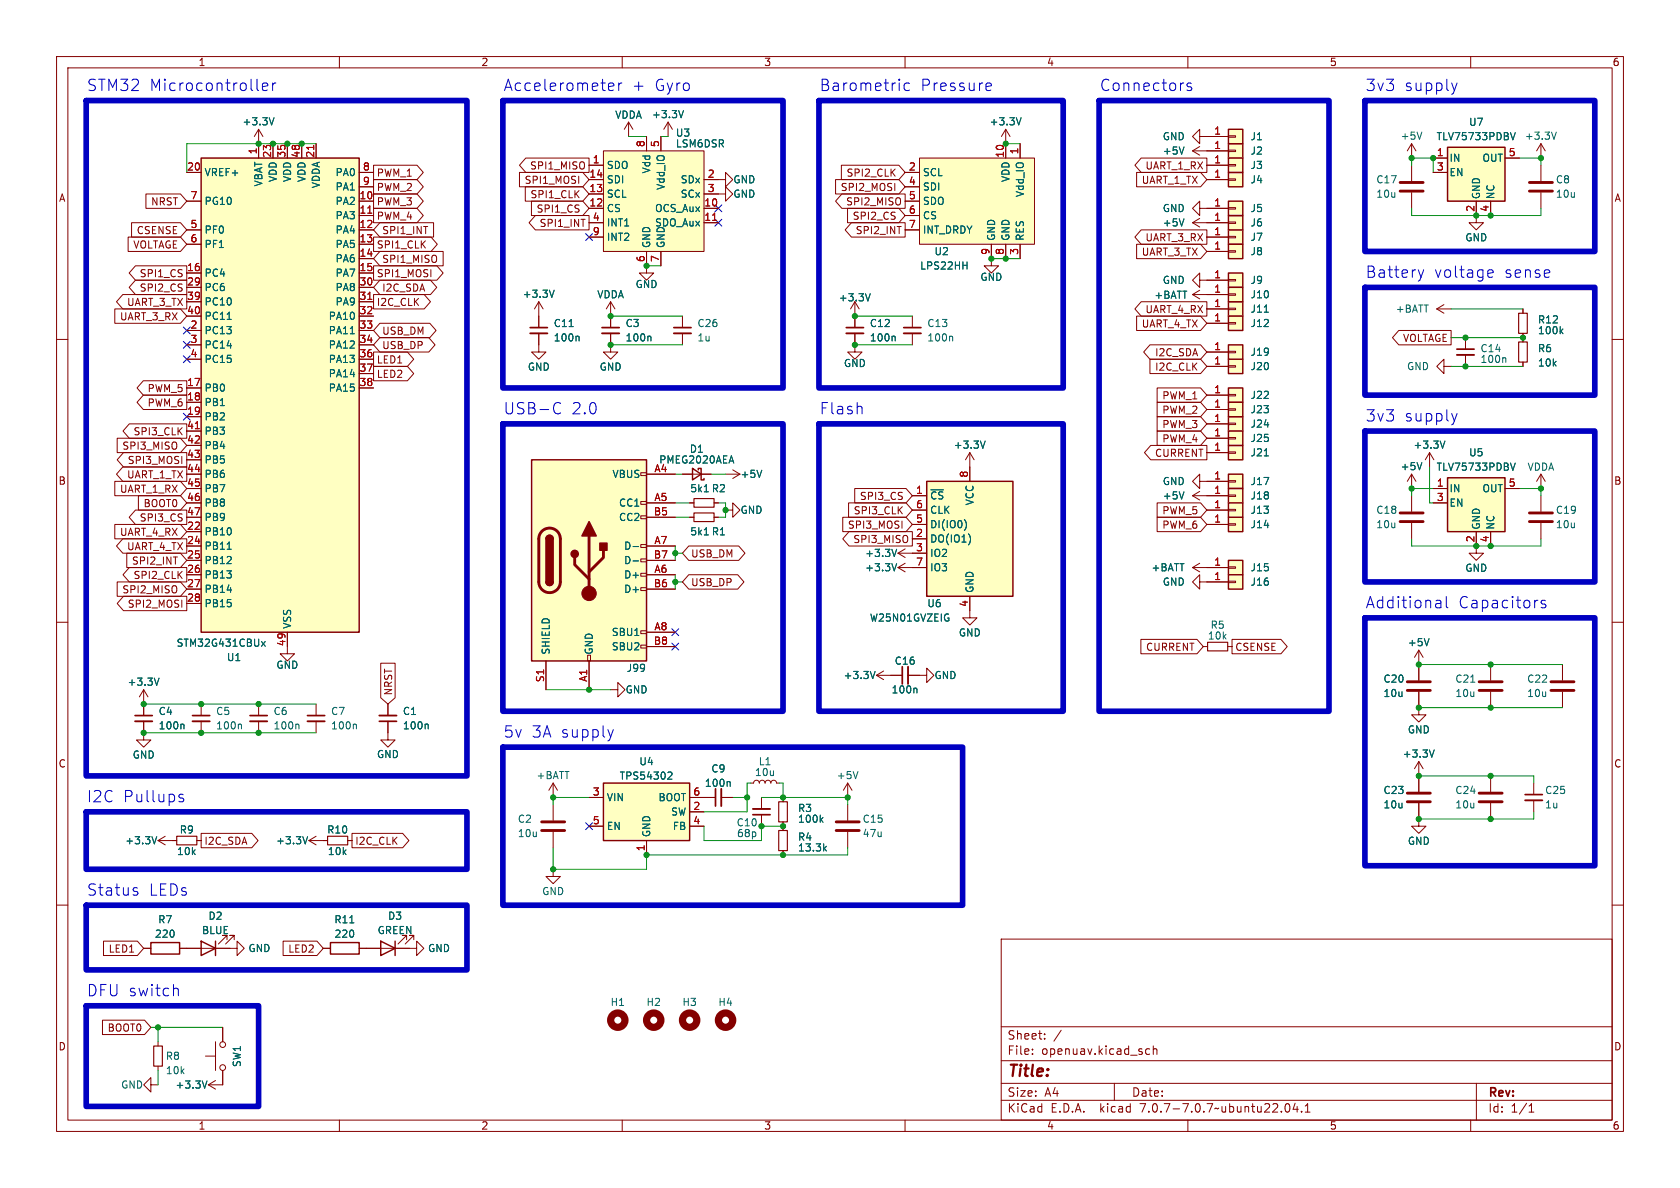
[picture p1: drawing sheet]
<svg xmlns="http://www.w3.org/2000/svg" width="297mm" height="210mm" viewBox="0 0 297 210" stroke-linecap="round" stroke-linejoin="round" font-family="sans-serif">
<g fill="none" stroke="#840000" stroke-width=".18">
<path d="M10 10h277v190h-277zM12 12h273v186h-273zM60 10v2M110 10v2M160 10v2M210 10v2M260 10v2M23.3 39.4h8.6l1.1 1.2-1.1 1.3h-8.6zM25.8 34.3h6.1l1.1 1.3-1.1 1.2h-6.1zM33 30.5h2.6M33 35.6h2.6M45.7 22.9l-.7 1.2"/>
<path d="M45.7 22.9v5M45.7 22.9l.8 1.2M48.3 25.4v2.5M50.8 25.4v2.5M53.3 25.4v2.5M55.9 25.4v2.5M63.5 30.5h2.5M63.5 35.6h2.5M63.5 38.1h2.5M63.5 33h2.5M66 34.3h7.7l1.1 1.3-1.1 1.2h-7.7zM66 31.7h7.7l1.1 1.3-1.1 1.3h-7.7z"/>
<path d="M66 36.8h7.7l1.1 1.3-1.1 1.3h-7.7zM66 29.2h7.7l1.1 1.3-1.1 1.3h-7.7zM67.2 39.4h9.4v2.5h-9.4l-1.2-1.3zM91.8 30.5h11.2l1.1 1.3-1.1 1.2h-11.2zM92.9 33h10.1l1.1 1.3-1.1 1.3h-10.1zM92.9 27.9h11.2v2.6h-11.2l-1.1-1.3zM94 35.6h9l1.1 1.2-1.1 1.3h-9zM94.6 38.1h9.5v2.5h-9.5l-1.1-1.2zM104.1 31.8h2.6M104.1 39.4h2.6M104.1 29.2h2.6M104.1 36.8h2.6"/>
<path d="M104.1 34.3h2.6M106.7 26.7h17.8v17.8h-17.8zM111.1 21.6l-.7 1.3M111.1 21.6v2.5M111.1 21.6l.8 1.3M114.3 24.1v2.6M116.8 24.1v2.6M118.1 21.6l-.8 1.3M118.1 21.6v2.5M118.1 21.6l.8 1.3M124.5 31.8h3.8v-1.3l1.2 1.3-1.2 1.2v-1.2M124.5 34.3h3.8v-1.3l1.2 1.3-1.2 1.3v-1.3"/>
<path d="M124.5 39.4h2.5M124.5 36.8h2.5M147.7 31.7h11.2l1.1 1.3-1.1 1.3h-11.2zM148.7 29.2h10.2l1.1 1.3-1.1 1.3h-10.2zM148.8 34.3h11.2v2.5h-11.2l-1.1-1.2zM149.8 36.8h9.1l1.1 1.3-1.1 1.3h-9.1zM150.5 39.4h9.5v2.5h-9.5l-1.1-1.3zM160 30.5h2.6M160 35.6h2.6M160 38.1h2.6M160 33h2.6M162.6 27.9h20.3v15.3h-20.3z"/>
<path d="M177.8 22.9l-.8 1.2M177.8 22.9v5M177.8 22.9l.8 1.2M180.3 25.4v2.5M200.9 30.5h11.3l1.2 1.3-1.2 1.2h-11.3zM201.7 27.9h11.7v2.6h-11.7l-1.1-1.3zM210.8 39.4l1.3 .7M210.8 39.4h6.4M210.8 26.7h6.4M210.8 26.7l1.3 .7M212.1 24.1v-1.2l-1.3 1.2 1.3 1.3v-1.3h5.1M212.1 36.8v-1.2l-1.3 1.2 1.3 1.3v-1.3h5.1"/>
<path d="M212.1 38.6l-1.3 .8M212.1 25.9l-1.3 .8M213.4 31.8h3.8M213.4 29.2h3.8M217.2 31.6h1.2v.3h-1.2zM217.2 26.5h1.2v.3h-1.2zM217.2 24h1.2v.3h-1.2zM217.2 39.2h1.2v.3h-1.2zM217.2 29.1h1.2v.2h-1.2zM217.2 36.7h1.2v.3h-1.2zM249.6 25.4v2.5M249.6 29.2v2.8"/>
<path d="M249.6 34v2.8M249.6 25.4l-.8 1.3M249.6 25.4l.7 1.3M253.4 27.9h2.5M253.4 30.5h2.5M261 35.6v3.8h1.3l-1.3 1.2-1.3-1.2h1.3M263.5 35.6v2.5M266.1 27.9h2.5M272.4 25.4v2.5M272.4 29.2v2.8M272.4 34v2.8M272.4 25.4l-.7 1.3"/>
<path d="M272.4 25.4l.8 1.3M10 60h2M20.3 54.6h11.6l1.1 1.3-1.1 1.3h-11.6zM21.7 52.1h11.3v2.5h-11.3l-1.1-1.3zM22.7 41.9h9.2l1.1 1.3-1.1 1.3h-9.2zM23.9 47h9.1v2.5h-9.1l-1.1-1.2zM23.9 49.5h9.1v2.6h-9.1l-1.1-1.3zM33 40.6h2.6M33 43.2h2.6M33 48.3h2.6M33 58.4h2.6M33 50.8h2.6"/>
<path d="M33 53.3h2.6M33 55.9h2.6M63.5 40.6h2.5M63.5 43.2h2.5M63.5 45.7h2.5M63.5 48.3h2.5M63.5 58.4h2.5M63.5 50.8h2.5M63.5 53.3h2.5M63.5 55.9h2.5M66 47h11.2l1.1 1.3-1.1 1.2h-11.2zM66 41.9h10.2l1.1 1.3-1.1 1.3h-10.2z"/>
<path d="M66 52.1h9l1.1 1.2-1.1 1.3h-9zM67.2 44.4h11.1v2.6h-11.1l-1.2-1.3zM67.2 49.5h8.9l1.1 1.3-1.1 1.3h-8.9l-1.2-1.3zM67.2 57.1h8.8l1.1 1.3-1.1 1.3h-8.8l-1.2-1.3zM67.2 59.7h8.6l1.1 1.3-1.1 1.2h-8.6l-1.2-1.2zM95.2 58.9v3.3h1.3l-1.3 1.3-1.2-1.3h1.2M95.2 53.3l-.7 1.3M95.2 53.3v4.6M95.2 53.3l.8 1.3M104.1 41.9h2.6M107.9 58.9v3.3h1.3l-1.3 1.3-1.2-1.3h1.2M107.9 53.3l-.7 1.3"/>
<path d="M107.9 53.3v4.6M107.9 53.3l.8 1.3M114.3 44.5v3.8h1.3l-1.3 1.2-1.3-1.2h1.3M116.8 44.5v2.5M120.6 55.9v2M120.6 58.9v2.1M151.1 58.9v3.3h1.3l-1.3 1.3-1.2-1.3h1.2M151.1 53.3v4.6M151.1 53.3l-.7 1.3M151.1 53.3l.8 1.3M160 40.6h2.6M161.3 55.9v2"/>
<path d="M161.3 58.9v2.1M175.3 43.2v3.8h1.2l-1.2 1.3-1.3-1.3h1.3M177.8 43.2v2.5M180.3 43.2v2.5M200.9 43.2h11.3l1.2 1.3-1.2 1.2h-11.3zM200.9 55.9h11.3l1.2 1.3-1.2 1.2h-11.3zM201.7 40.6h11.7v2.6h-11.7l-1.1-1.3zM201.7 53.3h11.7v2.6h-11.7l-1.1-1.3zM210.8 52.1l1.3 .7M210.8 52.1h6.4M212.1 49.5v-1.2l-1.3 1.2 1.3 1.3v-1.3h5.1M212.1 51.3l-1.3 .8"/>
<path d="M213.4 41.9h3.8M213.4 44.5h3.8M213.4 54.6h3.8M213.4 57.2h3.8M217.2 41.8h1.2v.2h-1.2zM217.2 49.4h1.2v.3h-1.2zM217.2 44.3h1.2v.3h-1.2zM217.2 54.5h1.2v.2h-1.2zM217.2 51.9h1.2v.3h-1.2zM217.2 57h1.2v.3h-1.2zM247.3 58.4h9.2v2.6h-9.2l-1.1-1.3zM254 54.6l1.3 .8"/>
<path d="M254 54.6h2.5M255.3 53.8l-1.3 .8M259.1 59.7v2M269.2 54.6v.8M269.2 58.9v1.6M285 60h2M20.7 77.5h11.2l1.1 1.2-1.1 1.3h-11.2zM22.9 74.9h10.1v2.6h-10.1l-1.2-1.3zM25.3 69.8h7.7v2.6h-7.7l-1.1-1.3zM25.3 67.3h7.7v2.6h-7.7l-1.1-1.3zM33 68.6h2.6M33 71.1h2.6"/>
<path d="M33 73.7h2.6M33 61h2.6M33 63.5h2.6M33 76.2h2.6M33 78.7h2.6M63.5 68.6h2.5M63.5 61h2.5M63.5 63.5h2.5M63.5 66h2.5M66 62.2h6l1.1 1.3-1.1 1.3h-6zM66 64.8h6l1.1 1.2-1.1 1.3h-6zM203.3 61h8.9l1.2 1.2-1.2 1.3h-8.9l-1.1-1.3z"/>
<path d="M203.3 63.5h8.9l1.2 1.3-1.2 1.2h-8.9zM203.4 78.7h10v2.6h-10l-1.1-1.3zM204.6 71.1h7.6l1.2 1.3-1.2 1.3h-7.6zM204.6 73.7h7.6l1.2 1.2-1.2 1.3h-7.6zM204.6 76.2h7.6l1.2 1.3-1.2 1.2h-7.6zM204.6 68.6h7.6l1.2 1.3-1.2 1.2h-7.6zM213.4 64.8h3.8M213.4 74.9h3.8M213.4 69.9h3.8M213.4 72.4h3.8M213.4 77.5h3.8M213.4 62.2h3.8"/>
<path d="M217.2 64.6h1.2v.3h-1.2zM217.2 74.8h1.2v.3h-1.2zM217.2 79.9h1.2v.2h-1.2zM217.2 69.7h1.2v.3h-1.2zM217.2 72.3h1.2v.2h-1.2zM217.2 77.3h1.2v.3h-1.2zM217.2 62.1h1.2v.3h-1.2zM255.3 64.8v-1.3l-1.3 1.3 1.3 1.2v-1.2h1.2M259.1 62.7v2.1M269.2 64v.8M20.3 92.7h11.6l1.1 1.3-1.1 1.3h-11.6zM20.3 85.1h11.6l1.1 1.3-1.1 1.2h-11.6z"/>
<path d="M21.7 95.2h11.3v2.6h-11.3l-1.1-1.3zM21.7 82.5h11.3v2.6h-11.3l-1.1-1.3zM21.8 80h11.2v2.6h-11.2l-1.1-1.3zM22.4 97.8h9.5l1.1 1.3-1.1 1.2h-9.5zM23.9 90.2h9.1v2.5h-9.1l-1.1-1.3zM24.5 87.6h7.4l1.1 1.3-1.1 1.3h-7.4zM33 83.8h2.6M33 88.9h2.6M33 96.5h2.6M33 91.4h2.6M33 99.1h2.6M33 94h2.6"/>
<path d="M33 81.3h2.6M33 86.4h2.6M113.3 98.8h1v.5h-1zM113.3 96.3h1v.5h-1zM113.3 91.2h1v.5h-1zM113.3 88.6h1v.6h-1zM113.3 83.6h1v.5h-1zM114.3 83.8h5.1M114.3 88.9h5.1M114.3 96.5h5.1M114.3 91.4h5.1M114.3 99.1h5.1"/>
<path d="M120.6 83.8h5.1M121.8 96.5h8.8l1.1 1.3-1.1 1.3h-8.8l-1.2-1.3zM121.9 88.9h.8M121.9 91.4h.8M126.2 88.9h.8M126.2 91.4h.8M128.3 90.2h1.2v-1.3l1.3 1.3-1.3 1.2v-1.2M128.3 83.8h2.5M129.5 83.1l1.3 .7M130.8 83.8l-1.3 .8M149 91.4h11.2l1.1 1.3-1.1 1.3h-11.2zM150 88.9h10.2l1.1 1.3-1.1 1.2h-10.2z"/>
<path d="M150.1 94h11.2v2.5h-11.2l-1.1-1.2zM151.1 86.4h9.1l1.1 1.2-1.1 1.3h-9.1zM158.7 97.8h5.1M158.7 97.8l1.3 .8M160 97l-1.3 .8M160 99.6l-1.3 .7M161.3 87.6h2.5M161.3 95.3h2.5M161.3 92.7h2.5M161.3 90.2h2.5M171.4 80v5.1M171.4 80l-.7 1.3"/>
<path d="M171.4 80l.8 1.3M204.6 88.9h7.6l1.2 1.3-1.2 1.2h-7.6zM204.6 91.4h7.6l1.2 1.3-1.2 1.3h-7.6zM210.8 87.6l1.3 .8M210.8 87.6h6.4M212.1 85.1v-1.3l-1.3 1.3 1.3 1.3v-1.3h5.1M212.1 99.6l-1.3 .7M212.1 86.9l-1.3 .7M213.4 80h3.8M213.4 92.7h3.8M213.4 90.2h3.8M217.2 85h1.2v.2h-1.2z"/>
<path d="M217.2 87.5h1.2v.3h-1.2zM217.2 92.6h1.2v.2h-1.2zM217.2 90h1.2v.3h-1.2zM249.6 83.8v2.6M249.6 87.6v2.8M249.6 92.5v2.8M249.6 83.8l-.8 1.3M249.6 83.8l.7 1.3M252.7 80l-.7 1.3M252.7 80v2.6M252.7 80l.8 1.3M253.4 88.9h2.5"/>
<path d="M253.4 86.4h2.5M261 94v3.8h1.3l-1.3 1.3-1.3-1.3h1.3M263.5 94v2.5M266.1 86.4h2.5M272.4 83.8v2.6M272.4 87.6v2.8M272.4 92.5v2.8M272.4 83.8l-.7 1.3M272.4 83.8l.8 1.3M10 110h2M20.7 102.9h11.2l1.1 1.2-1.1 1.3h-11.2zM21.8 105.4h11.2v2.6h-11.2l-1.1-1.3z"/>
<path d="M22.9 100.3h10.1v2.6h-10.1l-1.2-1.3zM33 101.6h2.6M33 104.1h2.6M33 106.7h2.6M50.8 111.8v3.8h1.3l-1.3 1.2-1.3-1.2h1.3M67.3 117.2h2.6v6.1l-1.3 1.2-1.3-1.2zM96.5 116.8v5.1M103.9 115.8h.5v1h-.5zM104.1 116.8v5.1M113.3 114h1v.6h-1zM113.3 111.5h1v.5h-1zM113.3 103.9h1v.5h-1z"/>
<path d="M113.3 101.3h1v.6h-1zM114.3 101.6h5.1M114.3 111.8h5.1M114.3 104.1h5.1M114.3 114.3h5.1M121.8 101.6h8.6l1.1 1.3-1.1 1.2h-8.6l-1.2-1.2zM154.9 119.4l1.3 .7M154.9 119.4h4.6M156.2 118.6l-1.3 .8M158.7 100.3h5.1M158.7 100.3l1.3 .8M160.5 119.4h3.3v-1.3l1.3 1.3-1.3 1.3v-1.3"/>
<path d="M171.4 105.4v3.8h1.3l-1.3 1.3-1.2-1.3h1.2M201.7 113h9.9l1.1 1.3-1.1 1.3h-9.9zM210.8 100.3l1.3 .8M210.8 100.3h6.4M212.1 102.9v-1.3l-1.3 1.3 1.3 1.2v-1.2h5.1M212.7 114.3h.8M217 114.3h.8M217.2 100.2h1.2v.3h-1.2zM217.2 102.7h1.2v.3h-1.2zM217.8 113h8.7l1.1 1.3-1.1 1.3h-8.7zM250.8 114.9v5.4M250.8 114.9l-.7 1.3"/>
<path d="M250.8 114.9l.8 1.3M263.5 117.5v2.8M276.2 117.5v2.8M285 110h2M25.4 127.5v3.3h1.3l-1.3 1.3-1.3-1.3h1.3M25.4 121.9l-.8 1.3M25.4 121.9v4.6M25.4 121.9l.8 1.3M35.6 124.5v2M35.6 127.5v2M45.7 124.5v2M45.7 127.5v2"/>
<path d="M55.9 124.5v2M55.9 127.5v2M68.6 127.5v3.3h1.2l-1.2 1.3-1.3-1.3h1.3M68.6 124.5v2M97.8 138.4v2.6M97.8 138.4l-.8 1.3M97.8 138.4l.8 1.3M107.9 121.9h1.3v-1.2l1.3 1.2-1.3 1.3v-1.3M132.7 138.4h.5l.2-.3 .3-.2 .4 .2 .1 .3 .2-.3 .4-.2 .3 .2 .2 .3 .1-.3 .4-.2 .3 .2 .2 .3 .1-.3 .4-.2 .4 .2 .1 .3h.5M149.9 138.4l-.8 1.3M149.9 138.4v2.6M149.9 138.4l.7 1.3"/>
<path d="M250.8 122.3v4.1h1.3l-1.3 1.2-1.2-1.2h1.2M250.8 134.6l-.7 1.3M250.8 134.6v5.4M250.8 134.6l.8 1.3M263.5 122.3v2.8M263.5 137.2v2.8M271.1 138.4v2.1M276.2 122.3v2.8M10 160h2M27.9 148.6h3.3M27.9 148.6l1.3 .8M29.2 147.8l-1.3 .8"/>
<path d="M34.8 148.6h.8M35.6 147.3h8.9l1.1 1.3-1.1 1.3h-8.9zM54.6 148.6h3.3M54.6 148.6l1.3 .8M55.9 147.8l-1.3 .8M61.5 148.6h.7M62.2 147.3h9l1.1 1.3-1.1 1.3h-9zM97.8 153.7v1.2h1.3l-1.3 1.3-1.3-1.3h1.3M97.8 142.2v2.8M97.8 147.1v2.8M104.1 141h2.6M104.1 146.1h2.6"/>
<path d="M114.3 148.6v2.5M121.9 141h4.6M121.9 143.5h2.6M121.9 146.1h2.6M127.5 141h2M134.6 141v2M134.6 144v2.1M138.4 141v.7M138.4 145.3v1.5M138.4 150.4v.7M149.9 142.2v2.8M149.9 147.1v2.8"/>
<path d="M250.8 142v4.1h1.3l-1.3 1.2-1.2-1.2h1.2M263.5 142v2.8M271.1 141.5v2M285 160h2M18.3 166.4h6l1.1 1.2-1.1 1.3h-6zM25.4 167.6h1.3M31.7 167.6h10.2v-1.2l1.3 1.2-1.3 1.3v-1.3M40.1 166.1v-.7h-.7h.7l-1.5 1.5M41.4 166.1v-.7h-.8h.8l-1.5 1.5M50 166.4h6l1.1 1.2-1.1 1.3h-6zM57.1 167.6h1.3M63.5 167.6h10.2v-1.2l1.2 1.2-1.2 1.3v-1.3"/>
<path d="M71.9 166.1v-.7h-.8h.8l-1.5 1.5M73.2 166.1v-.7h-.8h.8l-1.6 1.5M177 166h108v32h-108zM18.1 180.3h7.5l1.1 1.3-1.1 1.3h-7.5zM26.7 191.8v-1.3l-1.3 1.3 1.3 1.2v-1.2h1.2M27.9 184.2v.7M27.9 188.5v.7M36.3 186.7h1.8M36.8 191.8l1.3 .7M38.1 184.2v5M38.1 191l-1.3 .8M39.4 181.6v2.6"/>
<path d="M39.4 189.2v2.6h-2.6M60 198v2M110 198v2M160 198v2M177 194.5h108M177 191.5h108M177 187.5h108M177 181.5h108M182.5 186.3v.1M182.5 185.5v.1M184.7 183.6v.1M184.7 182.8v.1"/>
<path d="M187.6 182.1l-1.3 2M197 191.5v3M202.5 186.1l.3 .3 .4-.1M203.2 185.5l-.4-.1-.3 .3M203.9 185.5l.2-.1 .4 .1v.9M203.9 184.9v1.5M210 198v2M227.3 195.2l.2-.1a.81 .81 0 0 1 .6 .6 .81 .81 0 0 1-.3 .8l-.1 .1a.81 .81 0 0 1-.4-1.4zM229 195l-.4 1.1h.9M229.3 195.6v1M230.1 196.5v.1M230.7 196.6h.9"/>
<path d="M230.7 195.5l.5-.4v1.5M260 198v2M261 191.5v6.5M270.3 196.6h.9M270.3 195.5l.4-.4v1.5"/>
<circle cx="39.4" cy="188.7" r=".51"/>
<circle cx="39.4" cy="184.7" r=".51"/>
</g>
<g fill="none" stroke="#840000" stroke-width=".51">
<path d="M247.5 33.8h4.1M247.5 32.3h4.1M270.4 33.8h4M270.4 32.3h4M95.8 93.9a1.9 1.9 0 0 1 2.1-.4 1.9 1.9 0 0 1 1.2 1.8v7.6a1.91 1.91 0 0 1-1.9 1.9 1.91 1.91 0 0 1-2-1.9l.1-7.8 .1-.7zM101.6 98.6v1.2l2.5 2.6M104.1 94.7v10.2M106.7 97.3v1.3l-2.6 2.5M247.5 92.2h4.1M247.5 90.7h4.1M270.4 92.2h4M270.4 90.7h4"/>
<path d="M248.8 122h4.1M248.8 120.5h4.1M261.5 122h4.1M261.5 120.5h4.1M274.2 122h4.1M274.2 120.5h4.1M95.8 146.8h4M95.8 145.3h4M147.8 146.8h4.1M147.8 145.3h4.1M248.8 141.7h4.1M248.8 140.2h4.1"/>
<path d="M261.5 141.7h4.1M261.5 140.2h4.1"/>
</g>
<g fill="#ffffc2" stroke="#ffffc2" stroke-width=".18">
<path d="M217.2 40.6h2.5v2.6h-2.5z"/>
<path d="M217.2 30.5h2.5v2.5h-2.5z"/>
<path d="M217.2 25.4h2.5v2.5h-2.5z"/>
<path d="M217.2 22.9h2.5v2.5h-2.5z"/>
<path d="M217.2 38.1h2.5v2.5h-2.5z"/>
<path d="M255.9 26h10.2v9.6h-10.2z"/>
<path d="M217.2 63.5h2.5v2.5h-2.5z"/>
<path d="M217.2 73.7h2.5v2.5h-2.5z"/>
<path d="M217.2 48.3h2.5v2.5h-2.5z"/>
<path d="M217.2 78.7h2.5v2.6h-2.5z"/>
<path d="M217.2 68.6h2.5v2.5h-2.5z"/>
<path d="M217.2 71.1h2.5v2.6h-2.5z"/>
<path d="M217.2 27.9h2.5v2.6h-2.5z"/>
<path d="M94 81.3h20.3v35.5h-20.3z"/>
<path d="M217.2 35.6h2.5v2.5h-2.5z"/>
<path d="M217.2 43.2h2.5v2.5h-2.5z"/>
<path d="M163.8 85.1h15.3v20.3h-15.3z"/>
<path d="M217.2 83.8h2.5v2.6h-2.5z"/>
<path d="M35.6 27.9h27.9v83.9h-27.9z"/>
<path d="M255.9 84.5h10.2v9.5h-10.2z"/>
<path d="M217.2 86.4h2.5v2.5h-2.5z"/>
<path d="M217.2 99.1h2.5v2.5h-2.5z"/>
<path d="M217.2 91.4h2.5v2.6h-2.5z"/>
<path d="M217.2 53.3h2.5v2.6h-2.5z"/>
<path d="M217.2 50.8h2.5v2.5h-2.5z"/>
<path d="M217.2 55.9h2.5v2.5h-2.5z"/>
<path d="M106.7 26.7h17.8v17.8h-17.8z"/>
<path d="M217.2 88.9h2.5v2.5h-2.5z"/>
<path d="M162.6 27.9h20.3v15.3h-20.3z"/>
<path d="M217.2 76.2h2.5v2.5h-2.5z"/>
<path d="M217.2 101.6h2.5v2.5h-2.5z"/>
<path d="M217.2 61h2.5v2.5h-2.5z"/>
<path d="M106.7 138.4h15.2v10.2h-15.2z"/>
</g>
<g fill="none" stroke="#840000" stroke-width=".25">
<path d="M35.6 27.9h27.9v83.9h-27.9zM217.2 30.5h2.5v2.5h-2.5zM217.2 25.4h2.5v2.5h-2.5zM217.2 22.9h2.5v2.5h-2.5zM217.2 38.1h2.5v2.5h-2.5zM217.2 27.9h2.5v2.6h-2.5zM217.2 35.6h2.5v2.5h-2.5zM255.9 26h10.2v9.6h-10.2zM217.2 40.6h2.5v2.6h-2.5zM217.2 48.3h2.5v2.5h-2.5zM217.2 43.2h2.5v2.5h-2.5zM217.2 53.3h2.5v2.6h-2.5z"/>
<path d="M217.2 50.8h2.5v2.5h-2.5zM217.2 55.9h2.5v2.5h-2.5zM217.2 63.5h2.5v2.5h-2.5zM217.2 73.7h2.5v2.5h-2.5zM217.2 78.7h2.5v2.6h-2.5zM217.2 68.6h2.5v2.5h-2.5zM217.2 71.1h2.5v2.6h-2.5zM217.2 76.2h2.5v2.5h-2.5zM217.2 61h2.5v2.5h-2.5zM94 81.3h20.3v35.5h-20.3zM96.5 95.3a.64 .64 0 0 1 .7-.7 .64 .64 0 0 1 .6 .7M122.4 82.8l1.6 1-1.6 1z"/>
<path d="M123.4 83.1v-.3h.6v2h.5v-.2M163.8 85.1h15.3v20.3h-15.3zM217.2 83.8h2.5v2.6h-2.5zM217.2 86.4h2.5v2.5h-2.5zM217.2 99.1h2.5v2.5h-2.5zM217.2 91.4h2.5v2.6h-2.5zM217.2 88.9h2.5v2.5h-2.5zM255.9 84.5h10.2v9.5h-10.2zM96.5 102.9a.64 .64 0 0 0 .7 .6 .64 .64 0 0 0 .6-.6M217.2 101.6h2.5v2.5h-2.5zM106.7 138.4h15.2v10.2h-15.2zM26.7 166.6h5v2.1h-5z"/>
<path d="M35.6 166.4l2.5 1.2-2.5 1.3zM38.1 166.4v2.5M58.4 166.6h5.1v2.1h-5.1zM67.3 166.4l2.5 1.2-2.5 1.3zM69.8 166.4v2.5"/>
</g>
<g fill="none" stroke="#006464" stroke-width=".18">
<path d="M120.8 19.5l-.4 1.3M48.4 20.8l-.4 1.3M180.5 20.8l-.4 1.3M209.3 38.7l-.4 1.2M209.3 26l-.4 1.2M251.4 23.3l-.5 1.3M267 23.4l.5 1.3 .4-1.3M275.1 23.3l-.4 1.3M40.2 56.5h.7M61.9 59h.7M98 51.3l-.5 1.3M100.6 57.7h.7"/>
<path d="M102.2 59.4l.2 .2v.7M114.9 59.4l.2 .2v.7M153.9 51.9l-.5 1.3M158.1 59.4l.2 .2v.7M168.2 59.4l.2 .2v.7M170.2 46.9h.8M171 46.3v1.3M223.5 55.2h.7M275.9 58.5l.4 .5M276.3 58.2l-.5 .4M174.2 78l-.5 1.2M255.5 78l-.5 1.2"/>
<path d="M266 63.2l.2 .2v.7M40.2 97.1h.7M111.9 96.6h1M111.9 99.2h1M129.3 80.6l.4 1.3M134.7 83.1l-.5 1.3M158.5 97.1l-.4 1.3M158.5 99.6l-.4 1.3M170.5 91.9a1.49 1.49 0 0 1 0 1.8M171.5 94.9v.9M209.3 86.9l-.4 1.3M223.5 80.6h.7"/>
<path d="M251.4 81.8l-.5 1.2M267 81.9l.5 1.2 .4-1.2M28.1 119.9l-.4 1.2M46.2 113.4l.7 .8M46.9 113.4l-.7 .8M154.7 118.7l-.4 1.3M167.5 109.3h.3l-.1 .4M252.6 112.9l-.4 1.3M32.3 128l.2 .2v.7M42.5 128l.2 .2v.7M52.7 128l.1 .2v.7M62.8 128l.2 .2v.7"/>
<path d="M75.5 128l.2 .2v.6M118.3 136.5h.4l.1 .3-.8 .9h.8M128.9 138.2l.2 .1v.7M151.7 136.4l-.4 1.2M161.9 121.7l.2 .1v.7M253.5 132.6l-.4 1.2M260 120.6h.7M27.7 147.9l-.4 1.3M54.4 147.9l-.4 1.3M145.1 144.9l.4 .5M145.5 144.5l-.5 .5M145.7 150l.4 .4"/>
<path d="M146.1 149.6l-.5 .5M61.8 163.1h.8M36.6 191.1l-.4 1.2"/>
</g>
<g fill="none" stroke="#840000" stroke-width=".33">
<path d="M93.7 58.9h3.1M106.4 58.9h3.1M119.1 58.9h3.1M149.6 58.9h3.1M159.8 58.9h3M257.6 62.7h3M160.5 117.9v3M23.9 127.5h3M34 127.5h3.1M44.2 127.5h3M54.4 127.5h3M67.1 126.5h3"/>
<path d="M127.5 139.4v3.1M133.1 143h3M269.6 141.5h3.1"/>
</g>
<g fill="none" stroke="#840000" stroke-width=".3">
<path d="M93.7 57.9h3.1M106.4 57.9h3.1M119.1 57.9h3.1M149.6 57.9h3.1M159.8 57.9h3M257.6 61.7h3M159.5 117.9v3M23.9 126.5h3M34 126.5h3.1M44.2 126.5h3M54.4 126.5h3M67.1 127.5h3"/>
<path d="M126.5 139.4v3.1M133.1 144h3M269.6 140.5h3.1"/>
</g>
<g fill="#840000" stroke="#840000" stroke-width=".25">
<path d="M96.5 102.9h1.3a.64 .64 0 0 1-.6 .6 .64 .64 0 0 1-.7-.6z"/>
<path d="M96.5 95.3h1.3v7.6h-1.3z"/>
<path d="M96.7 94.8a.64 .64 0 0 1 .7-.1 .64 .64 0 0 1 .4 .6h-1.3z"/>
<path d="M104.1 92.2l1.3 2.5h-2.5z"/>
<path d="M106 96h1.3v1.3h-1.3z"/>
<circle cx="101.6" cy="97.9" r=".63"/>
</g>
<circle cx="104.1" cy="104.9" r="1.27" fill="#840000" stroke="#840000" stroke-width=".18"/>
<path d="M268.5 55.4h1.5v3.5h-1.5zM268.5 60.5h1.5v3.5h-1.5zM122.7 88.1h3.5v1.6h-3.5zM122.7 90.7h3.5v1.5h-3.5zM213.5 113.5h3.5v1.6h-3.5zM31.2 147.8h3.6v1.6h-3.6zM57.9 147.8h3.6v1.6h-3.6zM137.7 141.7h1.5v3.6h-1.5zM137.7 146.8h1.5v3.6h-1.5zM27.2 184.9h1.5v3.6h-1.5z" fill="none" stroke="#840000" stroke-width=".2"/>
<path d="M55.5 25.7v.7M65 37.7h.7M126 39h.7M65 52.9h.7M34.5 75.8h.8" fill="none" stroke="#a90000" stroke-width=".18"/>
<g fill="none" stroke="#840000" stroke-width="1.3">
<circle cx="109.2" cy="180.3" r="1.27"/>
<circle cx="115.6" cy="180.3" r="1.27"/>
<circle cx="121.9" cy="180.3" r="1.27"/>
<circle cx="128.3" cy="180.3" r="1.27"/>
</g>
<g fill="none" stroke="#0000c2" stroke-width=".18">
<path d="M45.5 15.9l.2 .1M46.4 15.3l.9-.1-.1-.4-.5-.1-.3 .3 .1 .9 .2 .1 .5-.1M48.2 14.7v1.3M48.8 14.7a.51 .51 0 0 0-.6 .4M107.7 15.9l.2 .1 .5-.1M107.7 14.8l.5-.1 .2 .1 .1 .4-.9 .1M109.4 14.7v1.3M110 14.7a.51 .51 0 0 0-.6 .4M160.8 14.8l-.6-.1-.4 .4v.5l.2 .3 .2 .1 .6-.1M174.6 14.7l.6 .1 .1 .4-1 .1M175.2 15.9l-.6 .1M210.6 14.8l-.5-.1-.3 .3 .1 .2 .7 .2 .1 .2-.1 .3-.2 .1-.6-.1"/>
<path d="M257.6 14.7l-.5 1.3M250.7 47.7l.5 1.3M251.2 49l-.2 .5M251.7 47.7l-.5 1.3M263.1 48.9l.2 .1 .6-.1M263.1 47.8l.6-.1 .2 .1 .1 .4-1 .2M98.2 71.3a.7 .7 0 0 1 .9 0M99.1 73a.7 .7 0 0 1-.9 .1M152.3 71.9l.1 1.3M257.6 73.1l-.5 1.3M254.1 106.1h.3l.3 .3v1M254.7 107.4h-.6"/>
<path d="M254.7 106.6l-.6 .1M255.7 105.4v1.8l.3 .2M273.2 106.2l-.5-.1-.3 .3 .1 .3 .7 .2 .1 .2-.1 .3h-.2h-.6M108.4 129l-.4 1.3M23.8 157.6l.5 .1 .1 .3-.3 .2h-.4M23.8 156.9l.5 .1M31.6 140.8l.1 .2 .5 .1 .3 .3-.1 .2-.2 .1-.6-.1M32.4 140.5l-.5-.1-.3 .3M31 174.7l.4 .1 .1 .2v1"/>
</g>
<g fill="none" stroke="#0000c2" stroke-width="1">
<path d="M15.2 17.8h67.3v119.4h-67.3zM88.9 17.8h49.5v50.8h-49.5zM144.8 17.8h43.2v50.8h-43.2zM194.3 17.8h40.6v107.9h-40.6zM241.3 17.8h40.6v26.7h-40.6zM241.3 50.8h40.6v19.1h-40.6zM88.9 74.9h49.5v50.8h-49.5zM144.8 74.9h43.2v50.8h-43.2zM241.3 76.2h40.6v26.7h-40.6zM241.3 109.2h40.6v43.8h-40.6zM88.9 132.1h81.3v27.9h-81.3zM15.2 143.5h67.3v10.2h-67.3z"/>
<path d="M15.2 160h67.3v11.5h-67.3zM15.2 177.8h30.5v17.8h-30.5z"/>
</g>
<g fill="none" stroke="#009600" stroke-width=".18">
<path d="M55.9 25.4h-22.9v5.1M111.1 24.1h3.2M116.8 24.1h1.3M177.8 25.4h2.5M249.6 36.8v1.3h22.8v-1.3M249.6 29.2v-1.3h3.8v2.6M268.6 27.9h3.8v1.3M107.9 55.9h12.7M114.3 47h2.5M151.1 55.9h10.2M175.3 45.7h5M256.5 59.7h12.7"/>
<path d="M256.5 54.6h12.7M107.9 61h12.7M151.1 61h10.2M256.5 64.8h12.7M119.4 88.9h2.5M119.4 83.8h1.2M119.4 96.5v2.6M119.4 97.8h1.2M119.4 91.4h2.5M125.7 83.8h2.6M127 88.9h1.3v2.5h-1.3M249.6 95.3v1.2h22.8v-1.2"/>
<path d="M252.7 82.6v6.3h.7M253.4 86.4h-3.8v1.2M268.6 86.4h3.8v1.2M119.4 101.6v2.5M119.4 102.9h1.2M250.8 117.5h25.4M25.4 124.5h30.5M25.4 129.5h30.5M96.5 121.9h11.4M132.7 138.4h-.6v5.1h-7.6M137.8 138.4h.6v2.6M250.8 137.2h20.3v1.2"/>
<path d="M250.8 125.1h25.4M97.8 149.9v3.8h16.5v-2.6h35.6v-1.2M104.1 141h-6.3v1.2M124.5 146.1v2.5h10.1v-2.5h3.8M129.5 141h2.6M134.6 141h15.3v1.2M271.1 143.5v1.3h-20.3M26.7 181.6h12.7M27.9 181.6v2.6M27.9 189.2v2.6"/>
</g>
<g fill="none" stroke="#000084" stroke-width=".18">
<path d="M126.4 36.2l1.2 1.2M126.4 38.8l1.2 1.2M127.6 36.2l-1.2 1.2M127.6 38.8l-1.2 1.2M32.4 57.8l1.2 1.2M33.6 57.8l-1.2 1.2M103.5 41.3l1.2 1.2M104.7 41.3l-1.2 1.2M32.4 73.1l1.2 1.2M32.4 60.4l1.2 1.2M32.4 62.9l1.2 1.2M33.6 73.1l-1.2 1.2"/>
<path d="M33.6 60.4l-1.2 1.2M33.6 62.9l-1.2 1.2M118.8 113.7l1.2 1.2M118.8 111.2l1.2 1.2M120 113.7l-1.2 1.2M120 111.2l-1.2 1.2M103.5 145.4l1.2 1.3M104.7 145.4l-1.2 1.3"/>
</g>
<g fill="#009600" stroke="#009600" stroke-width=".18">
<circle cx="132.1" cy="141" r=".46"/>
<circle cx="134.6" cy="146.1" r=".46"/>
<circle cx="138.4" cy="146.1" r=".46"/>
<circle cx="138.4" cy="151.1" r=".46"/>
<circle cx="97.8" cy="153.7" r=".46"/>
<circle cx="35.6" cy="129.5" r=".46"/>
<circle cx="35.6" cy="124.5" r=".46"/>
<circle cx="25.4" cy="124.5" r=".46"/>
<circle cx="151.1" cy="61" r=".46"/>
<circle cx="138.4" cy="141" r=".46"/>
<circle cx="149.9" cy="141" r=".46"/>
<circle cx="119.4" cy="102.9" r=".46"/>
<circle cx="107.9" cy="55.9" r=".46"/>
<circle cx="107.9" cy="61" r=".46"/>
<circle cx="104.1" cy="121.9" r=".46"/>
<circle cx="53.3" cy="25.4" r=".46"/>
<circle cx="50.8" cy="25.4" r=".46"/>
<circle cx="45.7" cy="25.4" r=".46"/>
<circle cx="48.3" cy="25.4" r=".46"/>
<circle cx="45.7" cy="124.5" r=".46"/>
<circle cx="45.7" cy="129.5" r=".46"/>
<circle cx="97.8" cy="141" r=".46"/>
<circle cx="25.4" cy="129.5" r=".46"/>
<circle cx="27.9" cy="181.6" r=".46"/>
<circle cx="128.3" cy="90.2" r=".46"/>
<circle cx="114.3" cy="151.1" r=".46"/>
<circle cx="119.4" cy="97.8" r=".46"/>
<circle cx="263.5" cy="125.1" r=".46"/>
<circle cx="261" cy="96.5" r=".46"/>
<circle cx="250.8" cy="117.5" r=".46"/>
<circle cx="263.5" cy="117.5" r=".46"/>
<circle cx="263.5" cy="96.5" r=".46"/>
<circle cx="249.6" cy="86.4" r=".46"/>
<circle cx="263.5" cy="144.8" r=".46"/>
<circle cx="250.8" cy="144.8" r=".46"/>
<circle cx="263.5" cy="137.2" r=".46"/>
<circle cx="250.8" cy="137.2" r=".46"/>
<circle cx="250.8" cy="125.1" r=".46"/>
<circle cx="253.4" cy="27.9" r=".46"/>
<circle cx="263.5" cy="38.1" r=".46"/>
<circle cx="249.6" cy="27.9" r=".46"/>
<circle cx="272.4" cy="27.9" r=".46"/>
<circle cx="272.4" cy="86.4" r=".46"/>
<circle cx="269.2" cy="59.7" r=".46"/>
<circle cx="259.1" cy="59.7" r=".46"/>
<circle cx="261" cy="38.1" r=".46"/>
<circle cx="259.1" cy="64.8" r=".46"/>
<circle cx="175.3" cy="45.7" r=".46"/>
<circle cx="177.8" cy="45.7" r=".46"/>
<circle cx="177.8" cy="25.4" r=".46"/>
<circle cx="114.3" cy="47" r=".46"/>
<circle cx="151.1" cy="55.9" r=".46"/>
</g>
<g font-size="2.8" fill="#0000c2">
<text x="15.2" y="16.3">STM32</text>
<text x="26.3" y="16.3">Microcontroller</text>
<text x="88.9" y="16.3">Accelerometer</text>
<text x="111.6" y="16.3">+</text>
<text x="115.7" y="16.3">Gyro</text>
<text x="144.8" y="16.3">Barometric</text>
<text x="162.6" y="16.3">Pressure</text>
<text x="194.3" y="16.3">Connectors</text>
<text x="241.3" y="16.3">3v3</text>
<text x="248.2" y="16.3">supply</text>
<text x="241.3" y="49.3">Battery</text>
<text x="253.5" y="49.3">voltage</text>
<text x="265.9" y="49.3">sense</text>
<text x="88.9" y="73.4">USB-C</text>
<text x="101" y="73.4">2.0</text>
<text x="144.8" y="73.4">Flash</text>
<text x="241.3" y="74.7">3v3</text>
<text x="248.2" y="74.7">supply</text>
<text x="241.3" y="107.7">Additional</text>
<text x="257.7" y="107.7">Capacitors</text>
<text x="88.9" y="130.6">5v</text>
<text x="93.9" y="130.6">3A supply</text>
<text x="15.2" y="142">I2C</text>
<text x="21.7" y="142">Pullups</text>
<text x="15.2" y="158.5">Status</text>
<text x="26.2" y="158.5">LEDs</text>
<text x="15.2" y="176.3">DFU switch</text>
</g>
<text font-size="2.8" fill="#840000" x="178" y="190.9">Title:</text>
<g font-size="2.1" fill="#840000">
<text x="178" y="184">Sheet:</text>
<text x="178" y="186.7">File:</text>
<text x="184.1" y="186.7">openuav.kicad_sch</text>
<text x="178" y="196.9">KiCad</text>
<text x="178" y="194.1">Size:</text>
<text x="184.7" y="194.1">A4</text>
<text x="185.7" y="196.9">E.D.A.</text>
<text x="194.6" y="196.9">kicad</text>
<text x="200" y="194.1">Date:</text>
<text x="201.8" y="196.9">7.0.7-7.0.7~ubuntu22.04.1</text>
<text x="263" y="194.3">Rev:</text>
<text x="263" y="196.9">Id:</text>
<text x="267.1" y="196.9">1/1</text>
</g>
<g font-size="1.8" fill="#840000">
<text x="35" y="11.9">1</text>
<text x="85" y="11.9">2</text>
<text x="135" y="11.9">3</text>
<text x="185" y="11.9">4</text>
<text x="235" y="11.9">5</text>
<text x="285" y="11.9">6</text>
<text x="10.3" y="35.9">A</text>
<text x="66.5" y="34">PWM_2</text>
<text x="66.5" y="31.4">PWM_1</text>
<text x="92.7" y="32.7">SPI1_MOSI</text>
<text x="93.6" y="30.2">SPI1_MISO</text>
<text x="93.7" y="35.2">SPI1_CLK</text>
<text x="148.5" y="34">SPI2_MOSI</text>
<text x="149.6" y="31.4">SPI2_CLK</text>
<text x="201.7" y="32.7">UART_1_TX</text>
<text x="202.4" y="30.2">UART_1_RX</text>
<text x="285.3" y="35.9">A</text>
<text x="24.1" y="41.6">CSENSE</text>
<text x="26.6" y="36.5">NRST</text>
<text x="66.5" y="36.5">PWM_3</text>
<text x="66.5" y="39.1">PWM_4</text>
<text x="67.5" y="41.6">SPI1_INT</text>
<text x="94.8" y="37.8">SPI1_CS</text>
<text x="95.3" y="40.3">SPI1_INT</text>
<text x="149.5" y="36.5">SPI2_MISO</text>
<text x="150.6" y="39.1">SPI2_CS</text>
<text x="151.2" y="41.6">SPI2_INT</text>
<text x="23.5" y="44.1">VOLTAGE</text>
<text x="66.5" y="44.1">SPI1_CLK</text>
<text x="67.5" y="46.7">SPI1_MISO</text>
<text x="201.7" y="45.4">UART_3_TX</text>
<text x="202.4" y="42.9">UART_3_RX</text>
<text x="24.6" y="49.2">SPI1_CS</text>
<text x="24.6" y="51.8">SPI2_CS</text>
<text x="66.5" y="49.2">SPI1_MOSI</text>
<text x="67.5" y="51.8">I2C_SDA</text>
<text x="21.1" y="56.8">UART_3_RX</text>
<text x="22.4" y="54.3">UART_3_TX</text>
<text x="66.5" y="54.3">I2C_CLK</text>
<text x="67.5" y="59.4">USB_DM</text>
<text x="201.7" y="58.1">UART_4_TX</text>
<text x="202.4" y="55.6">UART_4_RX</text>
<text x="66.5" y="64.5">LED1</text>
<text x="67.5" y="61.9">USB_DP</text>
<text x="204.1" y="63.2">I2C_SDA</text>
<text x="204.1" y="65.7">I2C_CLK</text>
<text x="247.9" y="60.6">VOLTAGE</text>
<text x="26" y="69.5">PWM_5</text>
<text x="66.5" y="67">LED2</text>
<text x="205.4" y="70.8">PWM_1</text>
<text x="23.5" y="77.2">SPI3_CLK</text>
<text x="26" y="72.1">PWM_6</text>
<text x="205.4" y="73.3">PWM_2</text>
<text x="205.4" y="75.9">PWM_3</text>
<text x="21.5" y="79.7">SPI3_MISO</text>
<text x="22.5" y="82.2">SPI3_MOSI</text>
<text x="204.1" y="81">CURRENT</text>
<text x="205.4" y="78.4">PWM_4</text>
<text x="10.3" y="85.9">B</text>
<text x="21.1" y="87.3">UART_1_RX</text>
<text x="22.4" y="84.8">UART_1_TX</text>
<text x="25.3" y="89.9">BOOT0</text>
<text x="151.9" y="88.6">SPI3_CS</text>
<text x="285.3" y="85.9">B</text>
<text x="21.1" y="94.9">UART_4_RX</text>
<text x="24.6" y="92.4">SPI3_CS</text>
<text x="149.8" y="93.7">SPI3_MOSI</text>
<text x="150.8" y="91.1">SPI3_CLK</text>
<text x="205.4" y="91.1">PWM_5</text>
<text x="205.4" y="93.7">PWM_6</text>
<text x="22.4" y="97.5">UART_4_TX</text>
<text x="23.2" y="100">SPI2_INT</text>
<text x="122.1" y="98.7">USB_DM</text>
<text x="150.8" y="96.2">SPI3_MISO</text>
<text x="21.5" y="105.1">SPI2_MISO</text>
<text x="22.5" y="107.6">SPI2_MOSI</text>
<text x="23.5" y="102.6">SPI2_CLK</text>
<text x="122.1" y="103.8">USB_DP</text>
<text x="202.5" y="115.3">CURRENT</text>
<text x="218.3" y="115.3">CSENSE</text>
<text x="69.5" y="123" transform="rotate(-90 69.5 123)">NRST</text>
<text x="10.3" y="135.9">C</text>
<text x="285.3" y="135.9">C</text>
<text x="36" y="149.5">I2C_SDA</text>
<text x="62.7" y="149.5">I2C_CLK</text>
<text x="19.1" y="168.6">LED1</text>
<text x="50.9" y="168.6">LED2</text>
<text x="10.3" y="185.9">D</text>
<text x="18.9" y="182.6">BOOT0</text>
<text x="285.3" y="185.9">D</text>
<text x="35" y="199.9">1</text>
<text x="85" y="199.9">2</text>
<text x="135" y="199.9">3</text>
<text x="185" y="199.9">4</text>
<text x="235" y="199.9">5</text>
<text x="285" y="199.9">6</text>
</g>
<g font-size="1.8" fill="#006464">
<text x="42.8" y="22.4">+3.3V</text>
<text x="108.7" y="21.2">VDDA</text>
<text x="115.2" y="21.1">+3.3V</text>
<text x="174.9" y="22.4">+3.3V</text>
<text x="259.6" y="22.5">U7</text>
<text x="119.4" y="24.4">U3</text>
<text x="119.4" y="26.3">LSM6DSR</text>
<text x="205.5" y="27.5">+5V</text>
<text x="205.5" y="25">GND</text>
<text x="221" y="27.5">J2</text>
<text x="221" y="25">J1</text>
<text x="247.5" y="24.9">+5V</text>
<text x="253.9" y="25">TLV75733PDBV</text>
<text x="256.2" y="28.8">IN</text>
<text x="262" y="28.8">OUT</text>
<text x="269.5" y="24.9">+3.3V</text>
<text x="36.1" y="31.3">VREF+</text>
<text x="46.6" y="33.1" transform="rotate(-90 46.6 33.1)">VBAT</text>
<text x="49.1" y="32.3" transform="rotate(-90 49.1 32.3)">VDD</text>
<text x="51.7" y="32.3" transform="rotate(-90 51.7 32.3)">VDD</text>
<text x="54.2" y="32.3" transform="rotate(-90 54.2 32.3)">VDD</text>
<text x="56.7" y="33.4" transform="rotate(-90 56.7 33.4)">VDDA</text>
<text x="59.2" y="31.3">PA0</text>
<text x="59.2" y="33.9">PA1</text>
<text x="107.2" y="30.1">SDO</text>
<text x="107.2" y="35.2">SCL</text>
<text x="107.2" y="32.6">SDI</text>
<text x="115.2" y="30.8" transform="rotate(-90 115.2 30.8)">Vdd</text>
<text x="117.7" y="33.7" transform="rotate(-90 117.7 33.7)">Vdd_IO</text>
<text x="120.2" y="32.6">SDx</text>
<text x="120.2" y="35.2">SCx</text>
<text x="129.5" y="32.6">GND</text>
<text x="129.5" y="35.2">GND</text>
<text x="163.1" y="31.3">SCL</text>
<text x="163.1" y="33.9">SDI</text>
<text x="178.7" y="32.3" transform="rotate(-90 178.7 32.3)">VDD</text>
<text x="181.2" y="34.9" transform="rotate(-90 181.2 34.9)">Vdd_IO</text>
<text x="221" y="32.6">J4</text>
<text x="221" y="30.1">J3</text>
<text x="243.2" y="32.6">C17</text>
<text x="243.2" y="35.2">10u</text>
<text x="256.2" y="31.3">EN</text>
<text x="261.8" y="35.3" transform="rotate(-90 261.8 35.3)">GND</text>
<text x="264.4" y="35.3" transform="rotate(-90 264.4 35.3)">NC</text>
<text x="275" y="32.6">C8</text>
<text x="275" y="35.2">10u</text>
<text x="36.1" y="41.5">PF0</text>
<text x="36.1" y="36.4">PG10</text>
<text x="59.2" y="36.4">PA2</text>
<text x="59.2" y="39">PA3</text>
<text x="59.2" y="41.5">PA4</text>
<text x="107.2" y="37.7">CS</text>
<text x="107.2" y="40.2">INT1</text>
<text x="115.7" y="37.7">OCS_Aux</text>
<text x="115.7" y="40.2">SDO_Aux</text>
<text x="163.1" y="36.4">SDO</text>
<text x="163.1" y="39">CS</text>
<text x="163.1" y="41.5">INT_DRDY</text>
<text x="205.5" y="40.2">+5V</text>
<text x="205.5" y="37.7">GND</text>
<text x="221" y="40.2">J6</text>
<text x="221" y="37.7">J5</text>
<text x="36.1" y="44">PF1</text>
<text x="59.2" y="44">PA5</text>
<text x="59.2" y="46.6">PA6</text>
<text x="107.2" y="42.8">INT2</text>
<text x="115.2" y="43.9" transform="rotate(-90 115.2 43.9)">GND</text>
<text x="117.7" y="43.9" transform="rotate(-90 117.7 43.9)">GND</text>
<text x="162.6" y="47.9">LPS22HH</text>
<text x="165.1" y="45.3">U2</text>
<text x="176.1" y="42.7" transform="rotate(-90 176.1 42.7)">GND</text>
<text x="178.7" y="42.7" transform="rotate(-90 178.7 42.7)">GND</text>
<text x="181.2" y="42.7" transform="rotate(-90 181.2 42.7)">RES</text>
<text x="221" y="42.8">J7</text>
<text x="221" y="45.3">J8</text>
<text x="258.9" y="42.9">GND</text>
<text x="36.1" y="49.1">PC4</text>
<text x="36.1" y="51.7">PC6</text>
<text x="59.2" y="49.1">PA7</text>
<text x="59.2" y="51.7">PA8</text>
<text x="92.3" y="52.8">+3.3V</text>
<text x="105.5" y="52.9">VDDA</text>
<text x="112.3" y="51.1">GND</text>
<text x="148.2" y="53.5">+3.3V</text>
<text x="173.2" y="49.8">GND</text>
<text x="204" y="53">+BATT</text>
<text x="205.5" y="50.4">GND</text>
<text x="221" y="50.4">J9</text>
<text x="221" y="52.9">J10</text>
<text x="36.1" y="59.3">PC13</text>
<text x="36.1" y="54.2">PC10</text>
<text x="36.1" y="56.7">PC11</text>
<text x="58" y="56.7">PA10</text>
<text x="58" y="59.3">PA11</text>
<text x="59.2" y="54.2">PA9</text>
<text x="97.8" y="58">C11</text>
<text x="110.5" y="58">C3</text>
<text x="123.2" y="58">C26</text>
<text x="153.7" y="58">C12</text>
<text x="163.8" y="58">C13</text>
<text x="221" y="55.5">J11</text>
<text x="221" y="58">J12</text>
<text x="246.7" y="55.5">+BATT</text>
<text x="271.8" y="57.4">R12</text>
<text x="271.8" y="59.3">100k</text>
<text x="36.1" y="61.8">PC14</text>
<text x="36.1" y="64.4">PC15</text>
<text x="58" y="61.8">PA12</text>
<text x="58" y="64.4">PA13</text>
<text x="93.2" y="65.7">GND</text>
<text x="97.8" y="60.6">100n</text>
<text x="105.9" y="65.7">GND</text>
<text x="110.5" y="60.6">100n</text>
<text x="123.2" y="60.6">1u</text>
<text x="149.1" y="65.1">GND</text>
<text x="153.7" y="60.6">100n</text>
<text x="163.8" y="60.6">100n</text>
<text x="221" y="65.6">J20</text>
<text x="221" y="63.1">J19</text>
<text x="248.6" y="65.6">GND</text>
<text x="261.6" y="62.5">C14</text>
<text x="261.6" y="64.4">100n</text>
<text x="271.8" y="62.5">R6</text>
<text x="271.8" y="65">10k</text>
<text x="36.1" y="69.4">PB0</text>
<text x="36.1" y="72">PB1</text>
<text x="58" y="66.9">PA14</text>
<text x="58" y="69.4">PA15</text>
<text x="221" y="70.7">J22</text>
<text x="36.1" y="74.5">PB2</text>
<text x="36.1" y="77.1">PB3</text>
<text x="221" y="75.8">J24</text>
<text x="221" y="73.3">J23</text>
<text x="36.1" y="79.6">PB4</text>
<text x="36.1" y="82.1">PB5</text>
<text x="116.4" y="82.1">PMEG2020AEA</text>
<text x="121.8" y="80.2">D1</text>
<text x="168.5" y="79.5">+3.3V</text>
<text x="221" y="80.9">J21</text>
<text x="221" y="78.3">J25</text>
<text x="247.5" y="83.3">+5V</text>
<text x="249.8" y="79.5">+3.3V</text>
<text x="253.9" y="83.4">TLV75733PDBV</text>
<text x="259.6" y="80.9">U5</text>
<text x="270" y="83.4">VDDA</text>
<text x="36.1" y="84.7">PB6</text>
<text x="36.1" y="87.2">PB7</text>
<text x="36.1" y="89.8">PB8</text>
<text x="108.2" y="84.7">VBUS</text>
<text x="109.3" y="89.8">CC1</text>
<text x="121.9" y="87.2">5k1 R2</text>
<text x="130.8" y="84.7">+5V</text>
<text x="164.3" y="88.5">~{CS}</text>
<text x="172.3" y="89.4" transform="rotate(-90 172.3 89.4)">VCC</text>
<text x="205.5" y="86">GND</text>
<text x="205.5" y="88.5">+5V</text>
<text x="221" y="86">J17</text>
<text x="221" y="88.5">J18</text>
<text x="256.2" y="87.2">IN</text>
<text x="256.2" y="89.8">EN</text>
<text x="262" y="87.2">OUT</text>
<text x="36.1" y="94.8">PB10</text>
<text x="36.1" y="92.3">PB9</text>
<text x="109.3" y="92.3">CC2</text>
<text x="121.9" y="94.8">5k1 R1</text>
<text x="130.8" y="91">GND</text>
<text x="164.3" y="93.6">DI(IO0)</text>
<text x="164.3" y="91">CLK</text>
<text x="221" y="93.6">J14</text>
<text x="221" y="91">J13</text>
<text x="243.2" y="91">C18</text>
<text x="243.2" y="93.6">10u</text>
<text x="261.8" y="93.7" transform="rotate(-90 261.8 93.7)">GND</text>
<text x="264.4" y="93.7" transform="rotate(-90 264.4 93.7)">NC</text>
<text x="275" y="91">C19</text>
<text x="275" y="93.6">10u</text>
<text x="36.1" y="97.4">PB11</text>
<text x="36.1" y="99.9">PB12</text>
<text x="110.2" y="97.4">D-</text>
<text x="110.2" y="99.9">D-</text>
<text x="152.9" y="98.7">+3.3V</text>
<text x="152.9" y="101.2">+3.3V</text>
<text x="164.3" y="96.1">DO(IO1)</text>
<text x="164.3" y="98.7">IO2</text>
<text x="164.3" y="101.2">IO3</text>
<text x="203.5" y="101.2">+BATT</text>
<text x="221" y="101.2">J15</text>
<text x="258.9" y="101.3">GND</text>
<text x="36.1" y="102.5">PB13</text>
<text x="36.1" y="105">PB14</text>
<text x="36.1" y="107.5">PB15</text>
<text x="110.2" y="102.5">D+</text>
<text x="110.2" y="105">D+</text>
<text x="163.8" y="107.5">U6</text>
<text x="172.3" y="104.9" transform="rotate(-90 172.3 104.9)">GND</text>
<text x="205.5" y="103.7">GND</text>
<text x="221" y="103.7">J16</text>
<text x="51.7" y="111.3" transform="rotate(-90 51.7 111.3)">VSS</text>
<text x="108.1" y="112.6">SBU1</text>
<text x="153.7" y="110.1">W25N01GVZEIG</text>
<text x="169.4" y="112.7">GND</text>
<text x="213.4" y="113.3">10k</text>
<text x="213.9" y="111.4">R5</text>
<text x="31.1" y="114.5">STM32G431CBUx</text>
<text x="40" y="117.1">U1</text>
<text x="48.8" y="118.4">GND</text>
<text x="97.4" y="115.8" transform="rotate(-90 97.4 115.8)">SHIELD</text>
<text x="105" y="115.8" transform="rotate(-90 105 115.8)">GND</text>
<text x="108.1" y="115.2">SBU2</text>
<text x="110.7" y="119">J99</text>
<text x="158.1" y="117.7">C16</text>
<text x="248.8" y="114.4">+5V</text>
<text x="22.5" y="121.4">+3.3V</text>
<text x="110.5" y="122.8">GND</text>
<text x="149" y="120.2">+3.3V</text>
<text x="157.5" y="122.8">100n</text>
<text x="165.1" y="120.2">GND</text>
<text x="244.5" y="120.9">C20</text>
<text x="244.5" y="123.4">10u</text>
<text x="257.2" y="120.9">C21</text>
<text x="257.2" y="123.4">10u</text>
<text x="269.9" y="120.9">C22</text>
<text x="269.9" y="123.4">10u</text>
<text x="27.9" y="126.6">C4</text>
<text x="27.9" y="129.1">100n</text>
<text x="38.1" y="126.6">C5</text>
<text x="38.1" y="129.1">100n</text>
<text x="48.3" y="126.6">C6</text>
<text x="48.3" y="129.1">100n</text>
<text x="58.4" y="126.6">C7</text>
<text x="58.4" y="129.1">100n</text>
<text x="71.1" y="126.6">C1</text>
<text x="71.1" y="129.1">100n</text>
<text x="248.8" y="129.9">GND</text>
<text x="23.4" y="134.3">GND</text>
<text x="66.5" y="134.2">GND</text>
<text x="94.8" y="137.9">+BATT</text>
<text x="112.9" y="135.5">U4</text>
<text x="125.7" y="136.8">C9</text>
<text x="133.4" y="137.4">10u</text>
<text x="134" y="135.5">L1</text>
<text x="147.8" y="137.9">+5V</text>
<text x="247.9" y="134.1">+3.3V</text>
<text x="107.2" y="141.8">VIN</text>
<text x="109.5" y="138">TPS54302</text>
<text x="116.3" y="141.8">BOOT</text>
<text x="124.5" y="139.3">100n</text>
<text x="141" y="143.7">R3</text>
<text x="244.5" y="140.6">C23</text>
<text x="244.5" y="143.1">10u</text>
<text x="257.2" y="140.6">C24</text>
<text x="257.2" y="143.1">10u</text>
<text x="273.1" y="140.6">C25</text>
<text x="273.1" y="143.1">1u</text>
<text x="22" y="149.5">+3.3V</text>
<text x="31.7" y="147.5">R9</text>
<text x="48.7" y="149.5">+3.3V</text>
<text x="57.7" y="147.5">R10</text>
<text x="91.4" y="145.6">C2</text>
<text x="91.4" y="148.2">10u</text>
<text x="107.2" y="146.9">EN</text>
<text x="115.2" y="148.1" transform="rotate(-90 115.2 148.1)">GND</text>
<text x="118.5" y="144.4">SW</text>
<text x="118.9" y="146.9">FB</text>
<text x="130.1" y="146.3">C10</text>
<text x="130.2" y="148.2">68p</text>
<text x="141" y="148.8">R4</text>
<text x="141" y="145.6">100k</text>
<text x="152.4" y="145.6">C15</text>
<text x="152.4" y="148.2">47u</text>
<text x="248.8" y="149.5">GND</text>
<text x="31.2" y="151.4">10k</text>
<text x="57.9" y="151.4">10k</text>
<text x="141" y="150.7">13.3k</text>
<text x="95.8" y="158.4">GND</text>
<text x="27.3" y="166">220</text>
<text x="27.9" y="163.4">R7</text>
<text x="35.6" y="165.3">BLUE</text>
<text x="36.8" y="162.8">D2</text>
<text x="59" y="163.4">R11</text>
<text x="59" y="166">220</text>
<text x="66.7" y="165.3">GREEN</text>
<text x="68.5" y="162.8">D3</text>
<text x="43.8" y="168.5">GND</text>
<text x="75.6" y="168.5">GND</text>
<text x="107.8" y="178">H1</text>
<text x="114.2" y="178">H2</text>
<text x="120.5" y="178">H3</text>
<text x="126.9" y="178">H4</text>
<text x="29.2" y="187.6">R8</text>
<text x="29.2" y="190.1">10k</text>
<text x="42.8" y="188.7" transform="rotate(-90 42.8 188.7)">SW1</text>
<text x="21.3" y="192.6">GND</text>
<text x="30.9" y="192.6">+3.3V</text>
</g>
<g font-size="1.8" fill="#a90000">
<text x="214.6" y="23.9">1</text>
<text x="45.5" y="27.4" transform="rotate(-90 45.5 27.4)">1</text>
<text x="48" y="28" transform="rotate(-90 48 28)">23</text>
<text x="50.5" y="28" transform="rotate(-90 50.5 28)">35</text>
<text x="53.1" y="28" transform="rotate(-90 53.1 28)">48</text>
<text x="55.6" y="28" transform="rotate(-90 55.6 28)">21</text>
<text x="104.7" y="29">1</text>
<text x="114" y="26.1" transform="rotate(-90 114 26.1)">8</text>
<text x="116.6" y="26.1" transform="rotate(-90 116.6 26.1)">5</text>
<text x="177.5" y="28" transform="rotate(-90 177.5 28)">10</text>
<text x="180.1" y="27.4" transform="rotate(-90 180.1 27.4)">1</text>
<text x="214.6" y="26.4">1</text>
<text x="214.6" y="29">1</text>
<text x="253.9" y="27.7">1</text>
<text x="266.6" y="27.7">5</text>
<text x="33" y="30.2">20</text>
<text x="33.6" y="35.3">7</text>
<text x="63.5" y="35.3">10</text>
<text x="64.1" y="30.2">8</text>
<text x="64.1" y="32.8">9</text>
<text x="104.1" y="34">13</text>
<text x="104.1" y="31.5">14</text>
<text x="125" y="31.5">2</text>
<text x="125" y="34">3</text>
<text x="160.6" y="30.2">2</text>
<text x="160.6" y="32.8">4</text>
<text x="160.6" y="35.3">5</text>
<text x="214.6" y="31.5">1</text>
<text x="253.9" y="30.2">3</text>
<text x="33.6" y="40.4">5</text>
<text x="63.5" y="37.8">11</text>
<text x="63.5" y="40.4">12</text>
<text x="104.1" y="36.6">12</text>
<text x="104.7" y="39.1">4</text>
<text x="104.7" y="41.7">9</text>
<text x="124.4" y="36.6">10</text>
<text x="124.4" y="39.1">11</text>
<text x="160.6" y="37.8">6</text>
<text x="160.6" y="40.4">7</text>
<text x="214.6" y="41.7">1</text>
<text x="214.6" y="39.1">1</text>
<text x="214.6" y="36.6">1</text>
<text x="260.7" y="37.5" transform="rotate(-90 260.7 37.5)">2</text>
<text x="263.3" y="37.5" transform="rotate(-90 263.3 37.5)">4</text>
<text x="33.6" y="42.9">6</text>
<text x="63.5" y="42.9">13</text>
<text x="63.5" y="45.5">14</text>
<text x="114" y="46.4" transform="rotate(-90 114 46.4)">6</text>
<text x="116.6" y="46.4" transform="rotate(-90 116.6 46.4)">7</text>
<text x="175" y="45.2" transform="rotate(-90 175 45.2)">9</text>
<text x="177.5" y="45.2" transform="rotate(-90 177.5 45.2)">8</text>
<text x="180.1" y="45.2" transform="rotate(-90 180.1 45.2)">3</text>
<text x="214.6" y="44.2">1</text>
<text x="33" y="48">16</text>
<text x="33" y="50.5">29</text>
<text x="33" y="53.1">39</text>
<text x="63.5" y="48">15</text>
<text x="63.5" y="50.5">30</text>
<text x="63.5" y="53.1">31</text>
<text x="214.6" y="49.3">1</text>
<text x="214.6" y="51.8">1</text>
<text x="33" y="55.6">40</text>
<text x="33.6" y="58.2">2</text>
<text x="63.5" y="55.6">32</text>
<text x="63.5" y="58.2">33</text>
<text x="214.6" y="54.4">1</text>
<text x="214.6" y="56.9">1</text>
<text x="33.6" y="60.7">3</text>
<text x="33.6" y="63.2">4</text>
<text x="63.5" y="60.7">34</text>
<text x="63.5" y="63.2">36</text>
<text x="63.5" y="65.8">37</text>
<text x="214.6" y="64.5">1</text>
<text x="214.6" y="62">1</text>
<text x="33" y="68.3">17</text>
<text x="33" y="70.9">18</text>
<text x="63.5" y="68.3">38</text>
<text x="214.6" y="69.6">1</text>
<text x="33" y="73.4">19</text>
<text x="33" y="75.9">41</text>
<text x="214.6" y="74.7">1</text>
<text x="214.6" y="72.1">1</text>
<text x="214.6" y="77.2">1</text>
<text x="33" y="78.5">42</text>
<text x="33" y="81">43</text>
<text x="33" y="83.6">44</text>
<text x="115.6" y="83.6">A4</text>
<text x="214.6" y="79.8">1</text>
<text x="33" y="86.1">45</text>
<text x="33" y="88.6">46</text>
<text x="115.6" y="88.6">A5</text>
<text x="161.9" y="87.4">1</text>
<text x="161.9" y="89.9">6</text>
<text x="171.2" y="84.5" transform="rotate(-90 171.2 84.5)">8</text>
<text x="214.6" y="84.8">1</text>
<text x="214.6" y="87.4">1</text>
<text x="214.6" y="89.9">1</text>
<text x="253.9" y="86.1">1</text>
<text x="253.9" y="88.6">3</text>
<text x="266.6" y="86.1">5</text>
<text x="33" y="93.7">22</text>
<text x="33" y="91.2">47</text>
<text x="115.5" y="91.2">B5</text>
<text x="161.9" y="95">2</text>
<text x="161.9" y="92.5">5</text>
<text x="214.6" y="92.5">1</text>
<text x="260.7" y="96" transform="rotate(-90 260.7 96)">2</text>
<text x="263.3" y="96" transform="rotate(-90 263.3 96)">4</text>
<text x="33" y="96.3">24</text>
<text x="33" y="98.8">25</text>
<text x="33" y="101.3">26</text>
<text x="115.5" y="98.8">B7</text>
<text x="115.6" y="101.3">A6</text>
<text x="115.6" y="96.3">A7</text>
<text x="161.9" y="97.5">3</text>
<text x="161.9" y="100.1">7</text>
<text x="214.6" y="100.1">1</text>
<text x="33" y="103.9">27</text>
<text x="33" y="106.4">28</text>
<text x="115.5" y="103.9">B6</text>
<text x="171.2" y="107.4" transform="rotate(-90 171.2 107.4)">4</text>
<text x="214.6" y="102.6">1</text>
<text x="115.6" y="111.5">A8</text>
<text x="50.5" y="114.3" transform="rotate(-90 50.5 114.3)">49</text>
<text x="115.5" y="114">B8</text>
<text x="96.3" y="120.7" transform="rotate(-90 96.3 120.7)">S1</text>
<text x="103.9" y="120.6" transform="rotate(-90 103.9 120.6)">A1</text>
<text x="104.7" y="140.7">3</text>
<text x="122.5" y="143.3">2</text>
<text x="122.5" y="140.7">6</text>
<text x="104.7" y="145.8">5</text>
<text x="122.5" y="145.8">4</text>
<text x="114" y="150.6" transform="rotate(-90 114 150.6)">1</text>
</g>
</svg>
